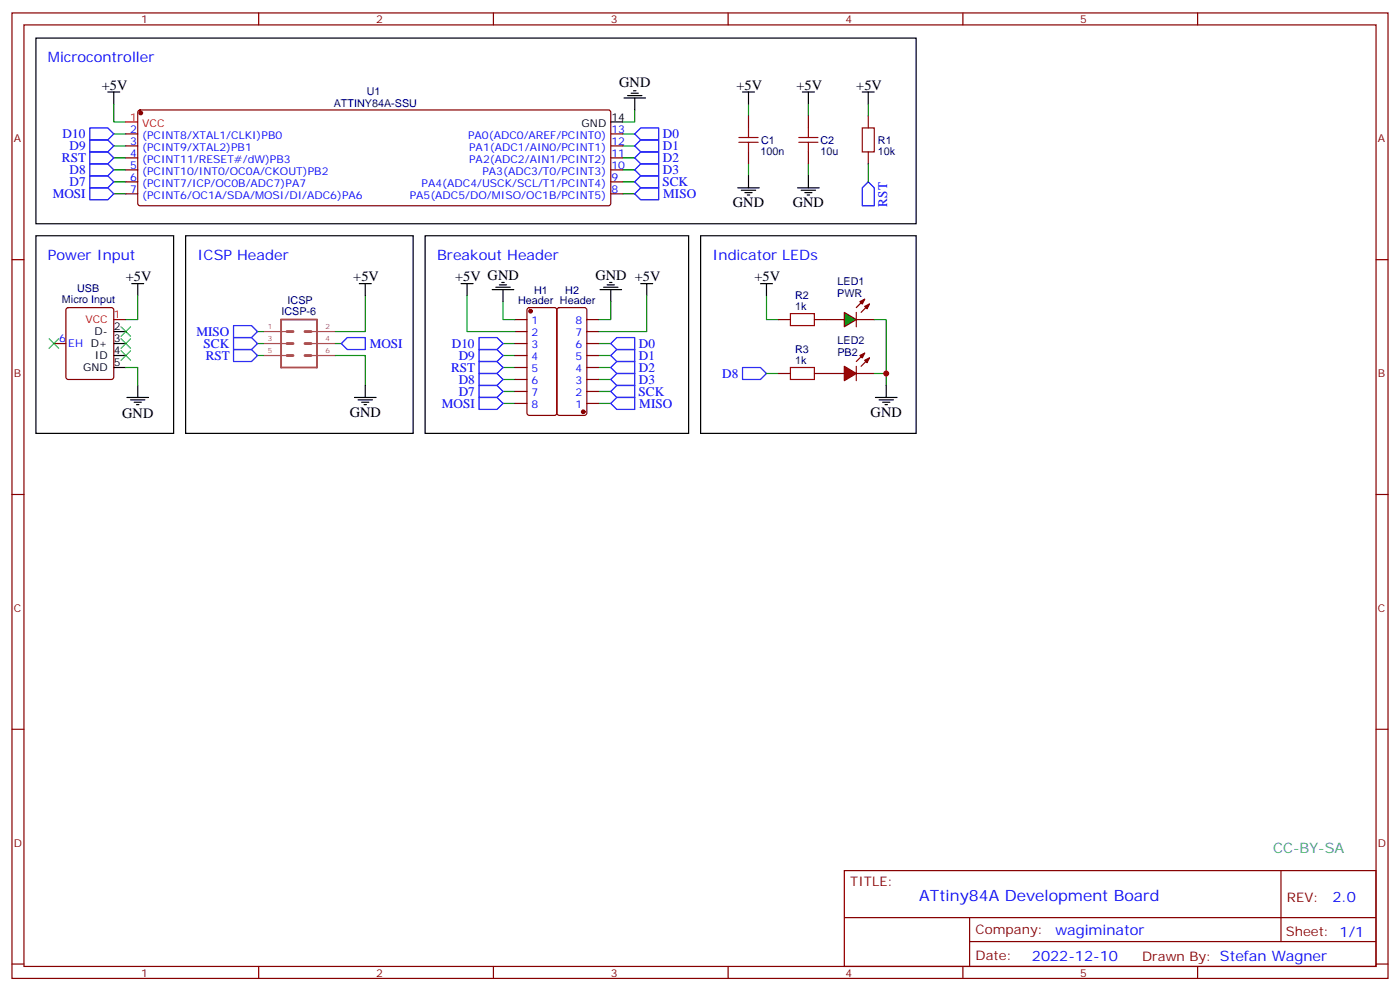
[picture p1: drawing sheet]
<svg xmlns="http://www.w3.org/2000/svg" width="412mm" height="292mm" viewBox="0 0 412 292" stroke-linecap="round" stroke-linejoin="round" font-family="sans-serif">
<g fill="none" stroke="#870000" stroke-width=".35">
<path d="M3.5 3.8h405.4v284.3h-405.4zM7.1 7.3h398.2v277.3h-398.2zM76.2 3.8v3.5M145.3 3.8v3.5M214.5 3.8v3.5M283.6 3.8v3.5M352.8 3.8v3.5M37 39.4h3.6M40.8 32.6l.5-.2h137.9l.5 .2 .2 .5v26.8l-.2 .5-.5 .2h-137.9l-.5-.2-.2-.5v-26.8zM179.9 39.4h3.5M220.5 34.1v3.6M238.1 34.1v3.6"/>
<path d="M37 43h3.6M37 46.5h3.6M37 50h3.6M37 53.6h3.6M37 57.1h3.6M179.9 43h3.5M179.9 46.5h3.5M179.9 50h3.5M179.9 53.6h3.5M179.9 57.1h3.5M220.5 44.7v3.6M238.1 44.7v3.6"/>
<path d="M3.5 76.5h3.6M405.3 76.5h3.6M243.4 110h5.3M252.2 110h5.3M252.2 107.9v4.2M254.7 104l-2.5 2.5M256.1 105.4l-2.5 2.5M3.5 145.6h3.6M405.3 145.6h3.6M3.5 214.8h3.6M405.3 214.8h3.6M248.7 256.4h156.6v28.2h-156.6z"/>
<path d="M377.3 256.4v20.9M248.7 270.2h156.5M285.6 277.3h119.6M285.6 270.2v14.2M3.5 283.9h3.6M76.2 284.6v3.5M145.3 284.6v3.5M214.5 284.6v3.5M283.6 284.6v3.5M352.8 284.6v3.5M405.3 283.9h3.6"/>
</g>
<g fill="none" stroke="#000" stroke-width=".35">
<path d="M10.6 11.2h259.3v54.7h-259.3zM31.7 27.1h3.6M33.5 27.1v3.5M179.9 35.9h3.5M217.3 55.3h6.4M218.4 56h4.2M219.4 56.7h2.1M220.1 57.4h.7M220.5 51.8v3.5M234.9 55.3h6.4M236 56h4.2M237.1 56.7h2.1"/>
<path d="M237.8 57.4h.7M238.1 51.8v3.5"/>
</g>
<g fill="none" stroke="#008700" stroke-width=".35">
<path d="M33.5 30.6v5.3h3.5M33.5 39.4h3.5M183.4 39.4h3.6M187 32.4v3.5h-3.6M220.5 30.6v3.5M238.1 30.6v3.5M33.5 57.1h3.5M33.5 53.6h3.5M33.5 50h3.5M33.5 46.5h3.5M33.5 43h3.5M183.4 57.1h3.6"/>
<path d="M183.4 53.6h3.6M183.4 50h3.6M183.4 46.5h3.6M183.4 43h3.6M220.5 48.3v3.5M238.1 48.3v3.5M75.8 97.6h1.8M107.6 87.1v10.5h-8.8M75.8 101.2h1.8M75.8 104.7h1.8M98.8 104.7h8.8v8.8M98.8 101.2h1.7"/>
</g>
<g fill="none" stroke="#00f" stroke-width=".35">
<path d="M26.5 37.7h5.2l1.8 1.7-1.8 1.8h-5.2zM187 39.4l1.7-1.7h5.3v3.5h-5.3zM26.5 51.8h5.2l1.8 1.8-1.8 1.7h-5.2zM26.5 55.3h5.2l1.8 1.8-1.8 1.7h-5.2zM26.5 44.7h5.2l1.8 1.8-1.8 1.8h-5.2zM26.5 48.3h5.2l1.8 1.7-1.8 1.8h-5.2zM26.5 41.2h5.2l1.8 1.8-1.8 1.7h-5.2zM187 57.1l1.7-1.8h5.3v3.5h-5.3zM187 53.6l1.7-1.8h5.3v3.5h-5.3zM187 50l1.7-1.7h5.3v3.5h-5.3zM187 46.5l1.7-1.8h5.3v3.6h-5.3zM187 43l1.7-1.8h5.3v3.5h-5.3z"/>
<path d="M68.8 95.9h5.3l1.7 1.7-1.7 1.8h-5.3zM68.8 99.4h5.3l1.7 1.8-1.7 1.7h-5.3zM68.8 102.9h5.3l1.7 1.8-1.7 1.8h-5.3zM100.5 101.2l1.8-1.8h5.3v3.5h-5.3z"/>
</g>
<g fill="#870000" stroke="#870000" stroke-width=".35">
<path d="M254.7 106.1l1.4-.7-.7 1.4z"/>
<path d="M253.3 104.7l1.4-.7-.7 1.4z"/>
<circle cx="41.5" cy="33.3" r=".53"/>
</g>
<path d="M37 35.9h3.6" fill="none" stroke="#f00" stroke-width=".35"/>
<path d="M220.5 37.7v2.8M238.1 37.7v2.8M217.7 41.9h5.6M217.7 40.5h5.6M220.5 41.9v2.8M235.3 41.9h5.6M235.3 40.5h5.6M238.1 41.9v2.8" fill="none" stroke="#a10000" stroke-width=".35"/>
<path d="M82.8 94.1h10.6v14.1h-10.6z" fill="none" stroke="#a64a4a" stroke-width=".56"/>
<path d="M84.6 97.6h1.7M89.8 97.6h1.8M84.6 104.7h1.7M84.6 101.2h1.7M89.8 104.7h1.8M89.8 101.2h1.8" fill="none" stroke="#a64a4a" stroke-width=".85"/>
<path d="M77.6 97.6h7M91.8 97.6h7M77.6 101.2h7M77.6 104.7h7M91.8 101.2h7M91.8 104.7h7" fill="none" stroke="#a64a4a" stroke-width=".35"/>
<path d="M248.7 107.9l3.5 2.1-3.5 2.1z" fill="#f00" stroke="#870000" stroke-width=".35"/>
<path d="M243.4 94.1h5.3M252.2 94.1h5.3" fill="none" stroke="#870000" stroke-width=".35"/>
<path d="M248.7 92l3.5 2.1-3.5 2.1z" fill="#0c0" stroke="#870000" stroke-width=".35"/>
<g fill="none" stroke="#870000" stroke-width=".35">
<path d="M255.8 34.1v3.6M255.8 44.7v3.6M19.6 90.8l.5-.2h12.7l.7 .4v20.1l-.4 .6-13 .1-.6-.5-.1-20zM151.7 94.1h3.5M151.7 97.6h3.5M155.5 90.8l.4-.2h7.4l.7 .4v30.6l-.4 .7h-7.7l-.6-.4-.1-30.6zM164.3 90.8l.4-.2h7.5l.6 .4 .1 30.6-.5 .7h-7.7l-.6-.4-.1-30.6zM172.9 94.1h3.5M172.9 97.6h3.5M229.3 94.1h3.5M239.9 94.1h3.5M252.2 92v4.2"/>
<path d="M254.7 88.1l-2.5 2.5M256.1 89.5l-2.5 2.5M15.9 101.2h3.5M151.7 118.8h3.5M151.7 115.3h3.5M151.7 111.8h3.5M151.7 108.2h3.5M151.7 104.7h3.5M151.7 101.2h3.5M172.9 118.8h3.5M172.9 115.3h3.5M172.9 111.8h3.5"/>
<path d="M172.9 108.2h3.5M172.9 104.7h3.5M172.9 101.2h3.5M229.3 110h3.5M239.9 110h3.5"/>
</g>
<g fill="#870000" stroke="#870000" stroke-width=".35">
<path d="M254.7 90.2l1.4-.7-.7 1.4z"/>
<path d="M253.3 88.8l1.4-.7-.7 1.4z"/>
<circle cx="171.8" cy="121.3" r=".53"/>
<circle cx="156.3" cy="91.7" r=".53"/>
</g>
<g fill="none" stroke="#00f" stroke-width=".35">
<path d="M255.8 53.6l1.7 1.7v5.3h-3.5v-5.3zM141.1 99.4h5.3l1.8 1.8-1.8 1.7h-5.3zM141.1 102.9h5.3l1.8 1.8-1.8 1.8h-5.3zM141.1 106.5h5.3l1.8 1.7-1.8 1.8h-5.3zM141.1 110h5.3l1.8 1.8-1.8 1.7h-5.3zM141.1 113.5h5.3l1.8 1.8-1.8 1.8h-5.3zM141.1 117.1h5.3l1.8 1.7-1.8 1.8h-5.3zM179.9 101.2l1.8-1.8h5.3v3.5h-5.3zM179.9 104.7l1.8-1.8h5.3v3.6h-5.3zM179.9 108.2l1.8-1.7h5.3v3.5h-5.3zM179.9 111.8l1.8-1.8h5.3v3.5h-5.3zM179.9 115.3l1.8-1.8h5.3v3.6h-5.3z"/>
<path d="M179.9 118.8l1.8-1.7h5.3v3.5h-5.3zM218.7 108.2h5.3l1.8 1.8-1.8 1.8h-5.3z"/>
</g>
<g fill="none" stroke="#008700" stroke-width=".35">
<path d="M255.8 30.6v3.5M255.8 48.3v5.3M40.6 87.1v7h-3.6M137.6 87.1v10.5h14.1M148.2 88.8v5.3h3.5M179.9 88.8v5.3h-3.5M190.5 87.1v10.5h-14.1M225.8 87.1v7h3.5M257.5 94.1h3.6v19.4M37 108.2h3.6v5.3M148.2 101.2h3.5M148.2 104.7h3.5"/>
<path d="M148.2 108.2h3.5M148.2 111.8h3.5M148.2 115.3h3.5M148.2 118.8h3.5M176.4 101.2h3.5M176.4 104.7h3.5M176.4 108.2h3.5M176.4 111.8h3.5M176.4 115.3h3.5M176.4 118.8h3.5M225.8 110h3.5M257.5 110h3.6"/>
</g>
<path d="M254 37.7h3.5v7h-3.5zM232.8 92.4h7.1v3.5h-7.1zM232.8 108.2h7.1v3.6h-7.1z" fill="none" stroke="#a10000" stroke-width=".35"/>
<g fill="none" stroke="#000" stroke-width=".35">
<path d="M183.8 28.9h6.3M184.9 28.2h4.2M185.9 27.4h2.1M186.6 26.7h.7M187 28.9v3.5M218.7 27.1h3.5M220.5 27.1v3.5M236.4 27.1h3.5M238.1 27.1v3.5M254 27.1h3.5M255.8 27.1v3.5M10.6 69.4h40.6v58.2h-40.6z"/>
<path d="M54.7 69.4h67v58.2h-67zM125.2 69.4h77.6v58.2h-77.6zM206.4 69.4h63.5v58.2h-63.5zM33.5 97.6h3.5M38.8 83.5h3.5M40.6 83.5v3.6M105.8 83.5h3.6M107.6 83.5v3.6M135.8 83.5h3.5M137.6 83.5v3.6M145 85.3h6.3M146 84.6h4.3"/>
<path d="M147.1 83.9h2.1M147.8 83.2h.7M148.2 85.3v3.5M176.7 85.3h6.4M177.8 84.6h4.2M178.9 83.9h2.1M179.6 83.2h.7M179.9 85.3v3.5M188.7 83.5h3.6M190.5 83.5v3.6M224 83.5h3.5M225.8 83.5v3.6"/>
<path d="M33.5 108.2h3.5M33.5 104.7h3.5M33.5 101.2h3.5M37.4 117.1h6.3M38.5 117.8h4.2M39.5 118.5h2.1M40.2 119.2h.7M40.6 113.5v3.6M104.4 117.1h6.4M105.5 117.8h4.2M106.5 118.5h2.2M107.2 119.2h.7"/>
<path d="M107.6 113.5v3.6M257.9 117.1h6.3M258.9 117.8h4.3M260 118.5h2.1M260.7 119.2h.7M261.1 113.5v3.6"/>
</g>
<path d="M33.5 94.1h3.5" fill="none" stroke="#f00" stroke-width=".35"/>
<path d="M14.5 99.8l2.8 2.8M17.3 99.8l-2.8 2.8M35.6 96.2l2.9 2.9M35.6 99.8l2.9 2.8M38.5 96.2l-2.9 2.9M38.5 99.8l-2.9 2.8M35.6 103.3l2.9 2.8M38.5 103.3l-2.9 2.8" fill="none" stroke="#3c3" stroke-width=".35"/>
<circle cx="261.1" cy="110" r=".88" fill="#c00"/>
<text font-size="4.6" fill="#00f" x="270.8" y="265.4">ATtiny84A Development Board</text>
<g font-size="4.2" fill="#00f">
<text x="14.1" y="18.3">Microcontroller</text>
<text x="14.1" y="76.5">Pow</text>
<text x="22.7" y="76.5">er Input</text>
<text x="58.2" y="76.5">ICSP Header</text>
<text x="128.8" y="76.5">Breakout Header</text>
<text x="209.9" y="76.5">Indicator LEDs</text>
<text x="392.5" y="265.7">2.0</text>
<text x="310.9" y="275.2">w</text>
<text x="314.3" y="275.2">agiminator</text>
<text x="304" y="283">2022-12-10</text>
</g>
<g font-size="4.2">
<text x="30" y="26.4">+5V</text>
<text x="182.4" y="25.7">GND</text>
<text x="217" y="26.4">+5V</text>
<text x="234.6" y="26.4">+5V</text>
<text x="252.2" y="26.4">+5V</text>
<text x="215.9" y="61">GND</text>
<text x="233.5" y="61">GND</text>
<text x="37" y="82.8">+5V</text>
<text x="104.1" y="82.8">+5V</text>
<text x="134.1" y="82.8">+5V GND</text>
<text x="175.4" y="82.5">GND +5V</text>
<text x="222.2" y="82.8">+5V</text>
<text x="36" y="123">GND</text>
<text x="103" y="122.7">GND</text>
<text x="256.5" y="122.7">GND</text>
</g>
<text font-size="4.2" fill="#0099b0" x="375" y="251.1">CC-BY-SA</text>
<g font-size="3.9" fill="#00f">
<text x="18.4" y="40.7">D10</text>
<text x="195.3" y="40.7">D0</text>
<text x="18.3" y="47.8">RST</text>
<text x="20.5" y="44.2">D9</text>
<text x="195.3" y="47.8">D2</text>
<text x="195.3" y="44.2">D1</text>
<text x="20.5" y="51.3">D8</text>
<text x="195.3" y="51.3">D3</text>
<text x="15.5" y="58.3">MOSI</text>
<text x="20.5" y="54.8">D7</text>
<text x="195.2" y="54.9">SCK</text>
<text x="195.4" y="58.4">MISO</text>
<text x="261.3" y="60.8" transform="rotate(-90 261.3 60.8)">RST</text>
<text x="57.8" y="98.9">MISO</text>
<text x="60" y="102.5">SCK</text>
<text x="60.6" y="106">RST</text>
<text x="108.9" y="102.5">MOSI</text>
<text x="133.1" y="102.4">D10</text>
<text x="135.2" y="106">D9</text>
<text x="188.2" y="102.4">D0</text>
<text x="188.2" y="106">D1</text>
<text x="132.9" y="109.5">RST</text>
<text x="135.2" y="113">D8</text>
<text x="188.2" y="109.5">D2</text>
<text x="188.2" y="113">D3</text>
<text x="212.8" y="111.3">D8</text>
<text x="135.2" y="116.6">D7</text>
<text x="188.1" y="116.6">SCK</text>
<text x="130.2" y="120.1">MOSI</text>
<text x="188.3" y="120.1">MISO</text>
</g>
<g font-size="3.9" fill="#800">
<text x="250.5" y="261">TITLE:</text>
<text x="379.1" y="265.7">REV:</text>
<text x="287.4" y="275.2">Company:</text>
<text x="378.7" y="275.8">Sheet: 1/1</text>
<text x="287.4" y="282.9">Date:</text>
<text x="336.4" y="282.9">Draw</text>
<text x="346.6" y="282.9">n By: Stefan Wagner</text>
</g>
<g font-size="3.2" fill="#800">
<text x="41.6" y="6.8">1</text>
<text x="110.8" y="6.8">2</text>
<text x="179.9" y="6.8">3</text>
<text x="249.1" y="6.8">4</text>
<text x="318.2" y="6.8">5</text>
<text x="4.1" y="41.9">A</text>
<text x="405.9" y="41.9">A</text>
<text x="4.1" y="111.1">B</text>
<text x="405.9" y="111.1">B</text>
<text x="4.1" y="180.2">C</text>
<text x="405.9" y="180.2">C</text>
<text x="4.1" y="249.3">D</text>
<text x="405.9" y="249.3">D</text>
<text x="41.6" y="287.6">1</text>
<text x="110.8" y="287.6">2</text>
<text x="179.9" y="287.6">3</text>
<text x="249.1" y="287.6">4</text>
<text x="318.2" y="287.6">5</text>
</g>
<g font-size="3.2" fill="#000080">
<text x="108" y="28.1">U1</text>
<text x="98.3" y="31.4">ATTINY84A-SSU</text>
<text x="224" y="45.5">100n</text>
<text x="224.2" y="42.4">C1</text>
<text x="241.7" y="45.5">10u</text>
<text x="241.7" y="42.4">C2</text>
<text x="258.6" y="42.3">R1</text>
<text x="258.6" y="45.5">10k</text>
<text x="246.7" y="84">LED1</text>
<text x="18.3" y="89.3">Micro Input</text>
<text x="22.7" y="86.1">USB</text>
<text x="84.7" y="89.6">ICSP</text>
<text x="152.6" y="89.6">Header Header</text>
<text x="157.4" y="86.4">H1</text>
<text x="166.5" y="86.4">H2</text>
<text x="234.2" y="88.1">R2</text>
<text x="246.6" y="87.5">PWR</text>
<text x="82.9" y="92.8">ICSP-6</text>
<text x="234.2" y="91.3">1k</text>
<text x="246.7" y="101.3">LED2</text>
<text x="234.2" y="107.2">1k</text>
<text x="234.2" y="104">R3</text>
<text x="246.7" y="104.8">PB2</text>
</g>
<g font-size="3.2" fill="#f00">
<text x="38.4" y="35.6">1</text>
<text x="41.9" y="37.3">VCC</text>
<text x="25.1" y="95.2">VCC</text>
<text x="33.5" y="93.8">1</text>
</g>
<g font-size="3.2">
<text x="180.1" y="35.6">14</text>
<text x="171.3" y="37.3">GND</text>
<text x="27.9" y="98.7">D-</text>
<text x="33.5" y="100.8">3</text>
<text x="33.5" y="97.3">2</text>
<text x="28" y="105.8">ID</text>
<text x="33.5" y="107.9">5</text>
<text x="33.5" y="104.4">4</text>
<text x="24.5" y="109.3">GND</text>
</g>
<g font-size="3.2" fill="#00f">
<text x="38.4" y="39.1">2</text>
<text x="41.9" y="40.9">(PCINT8/XTAL1/CLKI)PB0</text>
<text x="137.9" y="40.9">PA0(ADC0/AREF/PCINT0)</text>
<text x="180.1" y="39.1">13</text>
<text x="38.4" y="42.6">3</text>
<text x="38.4" y="46.1">4</text>
<text x="41.9" y="44.4">(PCINT9/XTAL2)PB1</text>
<text x="41.9" y="47.9">(PCINT11/RESET#/dW)PB3</text>
<text x="138.2" y="47.9">PA2(ADC2/AIN1/PCINT2)</text>
<text x="138.2" y="44.4">PA1(ADC1/AIN0/PCINT1)</text>
<text x="180.1" y="46.1">11</text>
<text x="180.1" y="42.6">12</text>
<text x="38.4" y="49.7">5</text>
<text x="38.4" y="53.2">6</text>
<text x="41.9" y="51.4">(PCINT10/INT0/OC0A/CKOUT)PB2</text>
<text x="142.1" y="51.4">PA3(ADC3/T0/PCINT3)</text>
<text x="180.1" y="53.2">9</text>
<text x="180.1" y="49.7">10</text>
<text x="38.4" y="56.7">7</text>
<text x="41.9" y="55">(PCINT7/ICP/OC0B/ADC7)PA7</text>
<text x="41.9" y="58.5">(PCINT6/OC1A/SDA/MOSI/DI/ADC6)PA6</text>
<text x="120.7" y="58.5">PA5(ADC5/DO/MISO/OC1B/PCINT5)</text>
<text x="124.2" y="55">PA4(ADC4/USCK/SCL/T1/PCINT4)</text>
<text x="180.1" y="56.7">8</text>
<text x="156.5" y="95.5">1</text>
<text x="169.5" y="95.5">8</text>
<text x="17.4" y="100.8">6</text>
<text x="156.5" y="99.1">2</text>
<text x="169.5" y="99.1">7</text>
<text x="20.1" y="102.2">EH D+</text>
<text x="156.5" y="102.6">3</text>
<text x="156.5" y="106.1">4</text>
<text x="169.5" y="106.1">5</text>
<text x="169.5" y="102.6">6</text>
<text x="156.5" y="109.6">5</text>
<text x="156.5" y="113.2">6</text>
<text x="169.5" y="113.2">3</text>
<text x="169.5" y="109.6">4</text>
<text x="156.5" y="116.7">7</text>
<text x="169.5" y="116.7">2</text>
<text x="156.5" y="120.2">8</text>
<text x="169.5" y="120.2">1</text>
</g>
<g font-size="2.1" fill="#a54b4b">
<text x="78.9" y="97">1</text>
<text x="78.9" y="100.5">3</text>
<text x="95.9" y="97">2</text>
<text x="95.9" y="100.5">4</text>
<text x="78.9" y="104">5</text>
<text x="95.9" y="104">6</text>
</g>
</svg>
